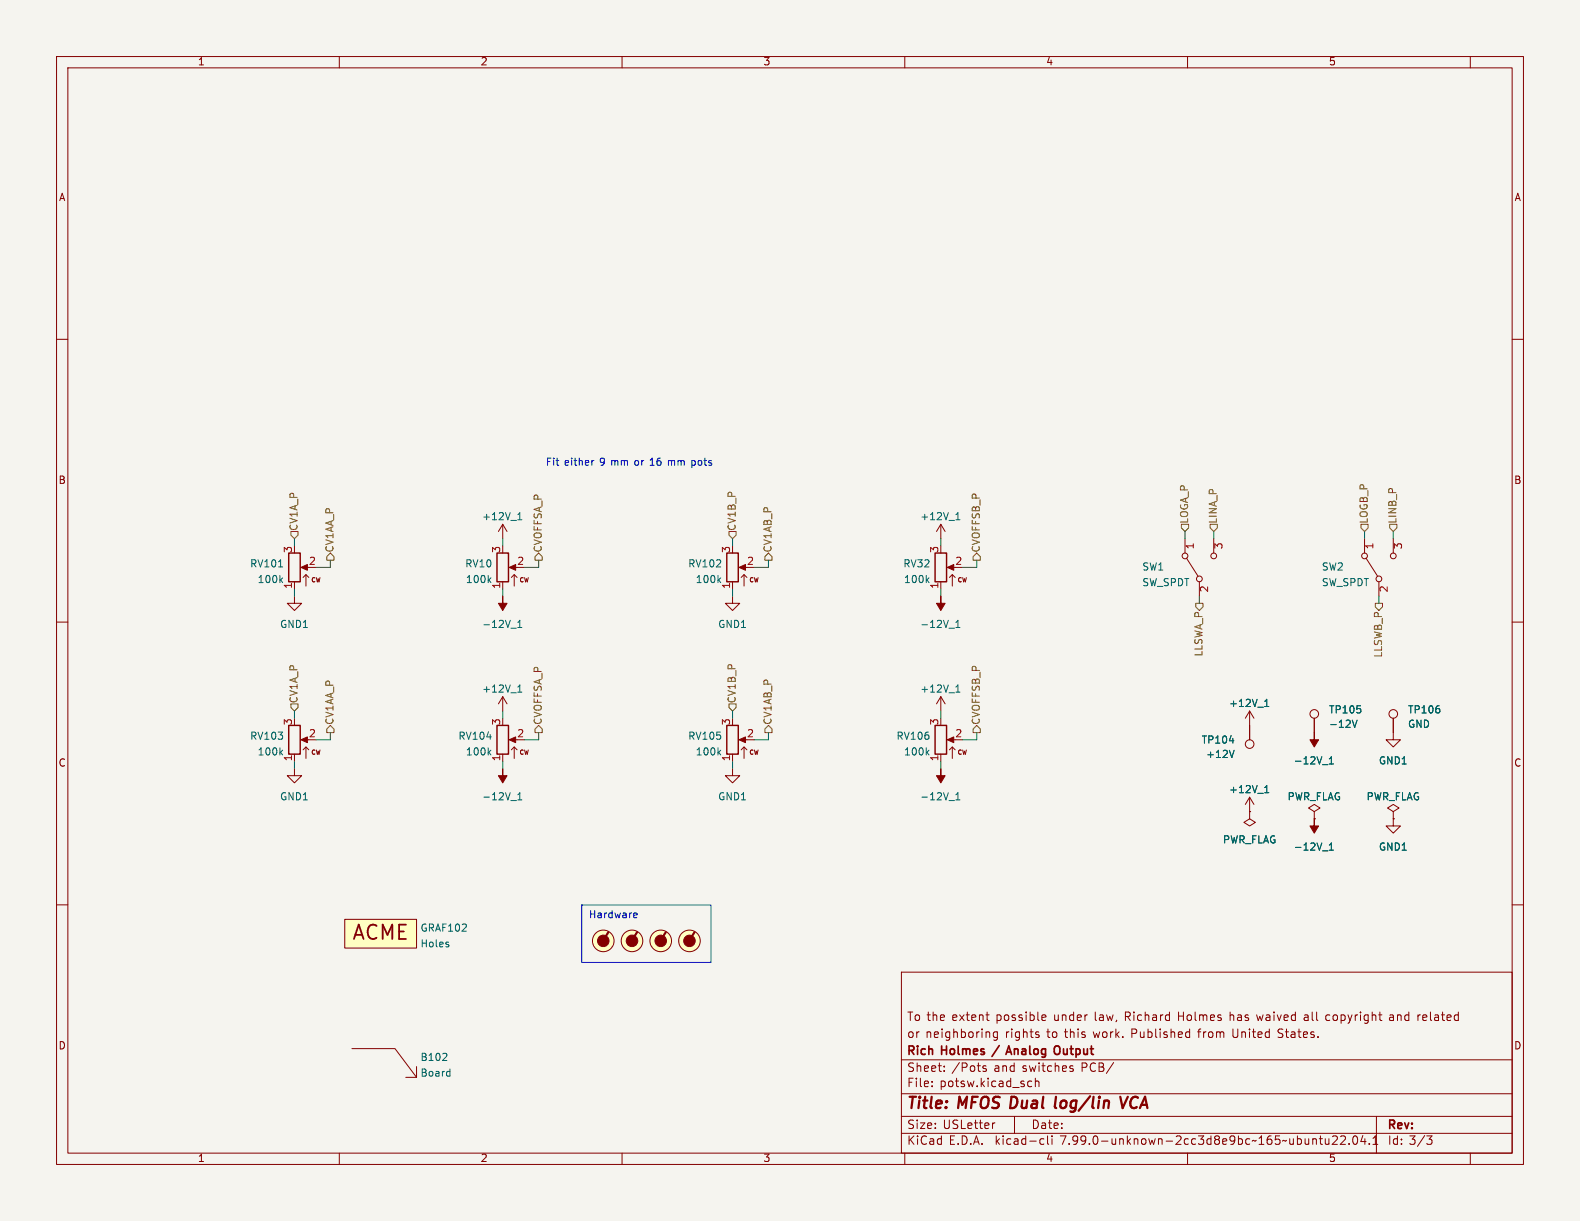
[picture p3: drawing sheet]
<svg xmlns="http://www.w3.org/2000/svg" width="279mm" height="216mm" viewBox="0 0 279 216" stroke-linecap="round" stroke-linejoin="round" font-family="sans-serif">
<path d="M0 0h279.4v215.9h-279.4z" fill="#f5f4ef" stroke="#f5f4ef" stroke-width=".18"/>
<g fill="none" stroke="#840000" stroke-width=".18">
<path d="M10 10h259.4v195.9h-259.4zM12 12h255.4v191.9h-255.4zM60 10v2M110 10v2M160 10v2M210 10v2M260 10v2M10 60h2M267.4 60h2M88.9 92.7v2.6M88.9 92.7l-.8 1.3M88.9 92.7l.8 1.3"/>
<path d="M166.4 92.7v2.6M166.4 92.7l-.8 1.3M166.4 92.7l.7 1.3M209.5 95.3v2.5M209.8 98.7l2 3.2M214.6 95.3v2.5M241.3 95.3v2.5M241.6 98.7l2 3.2M246.4 95.3v2.5M10 110h2M52.1 105.4v1.3h1.2l-1.2 1.3-1.3-1.3h1.3M52.1 102.9v1.2"/>
<path d="M53.6 102.1l.5-.5 .5 .5M53.6 100.3h1M54.1 101.6v2M88.9 102.9v1.2M90.4 102.1l.5-.5 .5 .5M90.4 100.3h1M90.9 101.6v2M129.5 105.4v1.3h1.3l-1.3 1.3-1.2-1.3h1.2M129.5 102.9v1.2M131.1 102.1l.5-.5 .5 .5M131.1 100.3h1M131.6 101.6v2"/>
<path d="M166.4 102.9v1.2M167.9 102.1l.5-.5 .5 .5M167.9 100.3h1M168.4 101.6v2M212.1 102.9v2.5M243.8 102.9v2.5M267.4 110h2M52.1 135.9v1.3h1.2l-1.2 1.2-1.3-1.2h1.3M52.1 133.4v1.2M53.6 132.6l.5-.5 .5 .5M53.6 130.8h1M54.1 132.1v2"/>
<path d="M88.9 123.2v2.5M88.9 133.4v1.2M88.9 123.2l-.8 1.3M88.9 123.2l.8 1.3M90.4 132.6l.5-.5 .5 .5M90.4 130.8h1M90.9 132.1v2M129.5 135.9v1.3h1.3l-1.3 1.2-1.2-1.2h1.2M129.5 133.4v1.2M131.1 132.6l.5-.5 .5 .5M131.1 130.8h1M131.6 132.1v2"/>
<path d="M166.4 123.2v2.5M166.4 133.4v1.2M166.4 123.2l-.8 1.3M166.4 123.2l.7 1.3M167.9 132.6l.5-.5 .5 .5M167.9 130.8h1M168.4 132.1v2M221 125.7v5.1M221 125.7l-.8 1.3M221 125.7l.7 1.3M232.4 127v2.5M246.4 127v3.8h1.2l-1.2 1.3-1.3-1.3h1.3"/>
<path d="M10 160h2M221 143.5v1.3l-1 .6 1 .7 1-.7-1-.6M221 143.5h.1M221 141l-.8 1.2M221 141v2.5M221 141l.7 1.2M232.4 143.5l1-.6-1-.7-1 .7 1 .6v1.3M232.4 144.8h.1M246.4 144.8v1.3h1.2l-1.2 1.2-1.3-1.2h1.3M246.4 143.5l1-.6-1-.7-1 .7 1 .6v1.3M246.4 144.8h.1M267.4 160h2"/>
<path d="M61 162.6h12.7v5h-12.7zM159.4 171.9h108v32h-108zM174.3 179.5h.6M184.5 179.5h.4l.1 .3-.8 .2M243.8 179.5h.6M245.8 180v.4M250.7 179.5v1M250.9 179.5l-.2 .2M62.2 185.4h7.6l3.9 5.1v-1.9M71.8 190.5h1.9M159.4 197.4h108M159.4 193.4h108"/>
<path d="M159.4 187.4h108M164.8 192v.2M164.8 191.2v.2M167 189.3v.2M167 188.5v.2M174.4 188.5h-.4l-.2 .2 .1 .2 .5 .1v.4h-.6M174.6 180.4l.3 .1M175.9 198.6h-.2M176.4 182.5v1.2l-.3 .3-.4-.1M176.4 182.5h-.5l-.2 .2v.5l.1 .2h.6M179.4 197.4v3M182 191.2h.4"/>
<path d="M182.4 192.1l-.4 .1M183.1 191.3l.2-.1h.4v1M183.1 190.7v1.5M183.3 183h.4l.1 .2-.2 .3h-.3M183.3 182.5h.4M184.9 180.4l-.4 .1M189.4 189h.3l.1 .2-.2 .3h-.3M189.4 188.5h.3M209.9 182.5h.5M210.4 183.4l-.5 .1M210.4 182v1.5M243.4 197.4v6.5"/>
<path d="M244.1 180.4l.3 .1M60 203.9v2M110 203.9v2M159.4 200.4h108M160 203.9v2M184.2 201.4h.4M184.6 202.3l-.4 .1M185.2 200.9v1.2l.3 .3M186 200.9v.1M186 201.4v1M210 203.9v2M234.4 201.4v.9l.4 .1 .2-.2"/>
<path d="M235 201.4v1M235.6 201l.6-.1 .2 .1 .1 .3-.9 1.1h.9M237.1 201l.5-.1 .3 .1v.3l-.9 1.1h.9M238.6 202.2v.2M239.4 201l.2-.1a.81 .81 0 0 1 .6 .6 .81 .81 0 0 1-.3 .8l-.2 .1a.81 .81 0 0 1-.3-1.4zM241 200.8l-.4 1.1h1M241.4 201.4v1M242.1 202.2v.2M242.8 202.4h.8M242.8 201.3l.4-.4v1.5M252.3 200.9h.9l-.5 .5 .5 .2v.5l-.3 .3h-.4M260 203.9v2"/>
<circle cx="209.6" cy="98.3" r=".51"/>
<circle cx="214.6" cy="98.3" r=".51"/>
<circle cx="241.3" cy="98.3" r=".51"/>
<circle cx="246.4" cy="98.3" r=".51"/>
<circle cx="212.1" cy="102.4" r=".51"/>
<circle cx="243.8" cy="102.4" r=".51"/>
<circle cx="221" cy="131.6" r=".76"/>
<circle cx="232.4" cy="126.2" r=".76"/>
<circle cx="246.4" cy="126.2" r=".76"/>
<circle cx="106.7" cy="166.4" r="1.91"/>
<circle cx="111.8" cy="166.4" r="1.91"/>
<circle cx="116.8" cy="166.4" r="1.91"/>
<circle cx="121.9" cy="166.4" r="1.91"/>
</g>
<path d="M186.7 193.9l-.2 1.7 .3 .3M198.1 193.9l.4 2 .9-2" fill="none" stroke="#840000" stroke-width=".4"/>
<path d="M177.9 186.5l.5-1.5 .5 1.5M178 186h.7M186.6 185a.5 .5 0 0 1 .8 .2M187.4 186.2a.5 .5 0 0 1-.8 .2" fill="none" stroke="#840000" stroke-width=".3"/>
<path d="M51.1 97.8h2v5.1h-2zM87.9 97.8h2v5.1h-2zM128.5 97.8h2.1v5.1h-2.1zM165.4 97.8h2v5.1h-2zM51.1 128.3h2v5.1h-2zM87.9 128.3h2v5.1h-2zM128.5 128.3h2.1v5.1h-2.1zM165.4 128.3h2v5.1h-2z" fill="none" stroke="#840000" stroke-width=".25"/>
<g fill="#840000" stroke="#840000" stroke-width=".18">
<path d="M130.7 130.8l1.1-.5v1z"/>
<path d="M130.7 100.3l1.1-.5v1z"/>
<path d="M167.5 100.3l1.2-.5v1z"/>
<path d="M166.4 105.4v1.3h.7l-.7 1.3-.8-1.3h.8z"/>
<path d="M232.4 129.5v1.3h.8l-.8 1.3-.8-1.3h.8z"/>
<path d="M53.2 130.8l1.2-.5v1z"/>
<path d="M53.2 100.3l1.2-.5v1z"/>
<path d="M167.5 130.8l1.2-.5v1z"/>
<path d="M90 130.8l1.2-.5v1z"/>
<path d="M88.9 135.9v1.3h.8l-.8 1.2-.8-1.2h.8z"/>
<path d="M166.4 135.9v1.3h.7l-.7 1.2-.8-1.2h.8z"/>
<path d="M232.4 144.8v1.3h.8l-.8 1.2-.8-1.2h.8z"/>
<path d="M90 100.3l1.2-.5v1z"/>
<path d="M88.9 105.4v1.3h.8l-.8 1.3-.8-1.3h.8z"/>
<circle cx="121.9" cy="166.4" r="1.02"/>
<circle cx="111.8" cy="166.4" r="1.02"/>
<circle cx="116.8" cy="166.4" r="1.02"/>
<circle cx="106.7" cy="166.4" r="1.02"/>
</g>
<g fill="none" stroke="#006464" stroke-width=".18">
<path d="M91.6 91.9h.7M91.6 91l.3-.4v1.3M169 91l.4-.4v1.3M169 91.9h.8M49.3 100.2h.7M49.6 102.5l.4 .5M50 102.2l-.5 .5M86.4 102.5l.4 .5M86.8 102.2l-.5 .5M90.4 111.1h.9M91.6 111h.7M91.6 110l.3-.3v1.3"/>
<path d="M127.1 102.5l.3 .5M127.4 102.2l-.4 .5M163.9 102.5l.4 .5M164.3 102.2l-.5 .5M167.8 111.1h1M169 111h.8M169 110l.4-.3v1.3M49.6 133l.4 .5M50 132.7l-.5 .4M86.4 133l.4 .5M86.8 132.7l-.5 .4M91.6 121.5l.3-.4v1.3"/>
<path d="M91.6 122.4h.7M127.1 133l.3 .5M127.4 132.7l-.4 .4M163.9 133l.4 .5M164.3 132.7l-.5 .4M169 121.5l.4-.4v1.3M169 122.4h.8M218.2 132.7l-.4 1.2M223.6 124l.4-.3v1.2M223.6 139.3l.4-.4v1.3M223.6 124.9h.8M233.9 135.2h.9"/>
<path d="M235.1 135.1h.7M235.1 134.2l.3-.4v1.3M239.1 127.3l.5 1.3 .4-1.3M90.4 141.6h.9M91.6 141.4h.7M91.6 140.5l.3-.3v1.2M167.8 141.6h1M169 140.5l.4-.3v1.2M169 141.4h.8M223.6 140.2h.8M233.9 150.4h.9M235.1 149.4l.3-.3v1.2"/>
<path d="M235.1 150.3h.7M79.3 167.1v.3M78.2 187.5h.8M79 186.4v.4M79.4 189.4l.2 .1M79.6 189v1.3M79.6 190.2l-.2 .1"/>
</g>
<g fill="#ffffc2" stroke="#ffffc2" stroke-width=".18">
<path d="M61 162.6h12.7v5h-12.7z"/>
<circle cx="121.9" cy="166.4" r="1.91"/>
<circle cx="111.8" cy="166.4" r="1.91"/>
<circle cx="116.8" cy="166.4" r="1.91"/>
<circle cx="106.7" cy="166.4" r="1.91"/>
</g>
<path d="M107.6 164.8l-.9 1.4M112.6 164.8l-.8 1.4M117.7 164.8l-.9 1.4M122.8 164.8l-.9 1.4" fill="none" stroke="#840000" stroke-width=".38"/>
<g fill="none" stroke="#725600" stroke-width=".18">
<path d="M51.4 94h1.3v.6l-.6 .7-.7-.7zM58.4 97.8l.7 .6v.7h-1.3v-.7zM95.2 97.8l.7 .6v.7h-1.3v-.7zM128.9 94h1.3v.6l-.7 .7-.6-.7zM135.9 97.8l.6 .6v.7h-1.2v-.7zM172.1 98.4l.6-.6 .7 .6v.7h-1.3zM208.9 92.7h1.3v.6l-.7 .7-.6-.7zM214 92.7h1.3v.6l-.7 .7-.6-.7zM240.7 92.7h1.2v.6l-.6 .7-.6-.7zM245.7 92.7h1.3v.6l-.6 .7-.7-.7zM211.5 106.7h1.2v.6l-.6 .7-.6-.7zM243.2 106.7h1.3v.6l-.7 .7-.6-.7z"/>
<path d="M51.4 124.5h1.3v.6l-.6 .6-.7-.6zM58.4 128.3l.7 .6v.6h-1.3v-.6zM94.6 128.9l.6-.6 .7 .6v.6h-1.3zM128.9 124.5h1.3v.6l-.7 .6-.6-.6zM135.9 128.3l.6 .6v.6h-1.2v-.6zM172.1 128.9l.6-.6 .7 .6v.6h-1.3z"/>
</g>
<path d="M105 81.4l-.2 .1M122.4 81.4v1.3M122.4 82.2l.1 .1M122.5 81.4l-.1 .1M102.9 160h22.8v10.2h-22.8zM112.2 161.4l.4 .1 .1 .2-.6 .2M112.6 162.2l-.4 .1" fill="none" stroke="#0000c2" stroke-width=".18"/>
<g fill="none" stroke="#009600" stroke-width=".18">
<path d="M52.1 95.3v1.2M58.4 99.1v1.2h-2.5M88.9 95.3v1.2M95.2 99.1v1.2h-2.5M129.5 95.3v1.2M135.9 99.1v1.2h-2.6M166.4 95.3v1.2M172.7 99.1v1.2h-2.5M209.5 94v1.3M214.6 94v1.3M241.3 94v1.3M246.4 94v1.3"/>
<path d="M52.1 104.1v1.3M88.9 104.1v1.3M129.5 104.1v1.3M166.4 104.1v1.3M212.1 105.4v1.3M243.8 105.4v1.3M52.1 125.7v1.3M52.1 134.6v1.3M58.4 129.5v1.3h-2.5M88.9 125.7v1.3M88.9 134.6v1.3M95.2 129.5v1.3h-2.5"/>
<path d="M129.5 125.7v1.3M129.5 134.6v1.3M135.9 129.5v1.3h-2.6M166.4 125.7v1.3M166.4 134.6v1.3M172.7 129.5v1.3h-2.5"/>
</g>
<text font-size="3.5" fill="#840000" x="62.2" y="166.8">ACME</text>
<g font-size="2.8" fill="#840000">
<text x="160.4" y="196.7">Title:</text>
<text x="169.5" y="196.7">MFOS Dual</text>
<text x="187.8" y="196.7">log/lin</text>
<text x="200.1" y="196.7">VCA</text>
</g>
<g font-size="2.1" fill="#840000">
<text x="160.4" y="183.8">or neighboring</text>
<text x="160.4" y="180.8">To the</text>
<text x="168.4" y="180.8">extent</text>
<text x="176.2" y="180.8">possible</text>
<text x="177.8" y="183.8">rights</text>
<text x="185.2" y="183.8">to this</text>
<text x="186.5" y="180.8">under</text>
<text x="193.5" y="183.8">work.</text>
<text x="193.7" y="180.8">law,</text>
<text x="199.1" y="180.8">Richard</text>
<text x="200.3" y="183.8">Published</text>
<text x="208.6" y="180.8">Holmes</text>
<text x="212.2" y="183.8">from</text>
<text x="217.8" y="180.8">has</text>
<text x="218.3" y="183.8">United</text>
<text x="222.7" y="180.8">waived</text>
<text x="226.4" y="183.8">States.</text>
<text x="231.1" y="180.8">all</text>
<text x="235" y="180.8">copyright</text>
<text x="246.4" y="180.8">and</text>
<text x="251.4" y="180.8">related</text>
<text x="160.4" y="189.8">Sheet:</text>
<text x="160.4" y="187">Rich</text>
<text x="166.6" y="187">Holmes</text>
<text x="168.3" y="189.8">/Pots</text>
<text x="175.8" y="189.8">and</text>
<text x="176.2" y="187">/</text>
<text x="179.1" y="187">Analog</text>
<text x="180.8" y="189.8">switches</text>
<text x="187.9" y="187">Output</text>
<text x="191.3" y="189.8">PCB/</text>
<text x="160.4" y="192.5">File:</text>
<text x="166.2" y="192.5">potsw.kicad_sch</text>
<text x="160.4" y="202.7">KiCad</text>
<text x="160.4" y="199.9">Size:</text>
<text x="166.7" y="199.9">USLetter</text>
<text x="167.8" y="202.7">E.D.A.</text>
<text x="176.1" y="202.7">kicad-cli</text>
<text x="182.4" y="199.9">Date:</text>
<text x="187.6" y="202.7">7.99.0-unknown-2cc3d8e9bc~165~ubuntu22.04.1</text>
<text x="245.4" y="200.1">Rev:</text>
<text x="245.4" y="202.7">Id: 3/3</text>
</g>
<g font-size="1.8" fill="#840000">
<text x="35" y="11.8">1</text>
<text x="85" y="11.8">2</text>
<text x="135" y="11.8">3</text>
<text x="185" y="11.8">4</text>
<text x="235" y="11.8">5</text>
<text x="10.4" y="35.8">A</text>
<text x="267.8" y="35.8">A</text>
<text x="10.3" y="85.8">B</text>
<text x="267.7" y="85.8">B</text>
<text x="10.3" y="135.8">C</text>
<text x="267.7" y="135.8">C</text>
<text x="10.3" y="185.8">D</text>
<text x="267.7" y="185.8">D</text>
<text x="35" y="205.7">1</text>
<text x="85" y="205.7">2</text>
<text x="135" y="205.7">3</text>
<text x="185" y="205.7">4</text>
<text x="235" y="205.7">5</text>
</g>
<g font-size="1.8" fill="#0000c2">
<text x="96.5" y="82.5">Fit</text>
<text x="99.8" y="82.5">either</text>
<text x="106.2" y="82.5">9 mm</text>
<text x="112.5" y="82.5">or</text>
<text x="115.4" y="82.5">16</text>
<text x="118.7" y="82.5">mm</text>
<text x="122.9" y="82.5">pots</text>
<text x="104.1" y="162.6">Hardware</text>
</g>
<g font-size="1.8" fill="#725600">
<text x="52.9" y="93.9" transform="rotate(-90 52.9 93.9)">CV1A_P</text>
<text x="130.4" y="93.9" transform="rotate(-90 130.4 93.9)">CV1B_P</text>
<text x="210.4" y="92.6" transform="rotate(-90 210.4 92.6)">LOGA_P</text>
<text x="215.5" y="92.6" transform="rotate(-90 215.5 92.6)">LINA_P</text>
<text x="242.1" y="92.6" transform="rotate(-90 242.1 92.6)">LOGB_P</text>
<text x="247.2" y="92.6" transform="rotate(-90 247.2 92.6)">LINB_P</text>
<text x="59.2" y="97.7" transform="rotate(-90 59.2 97.7)">CV1AA_P</text>
<text x="96.1" y="97.7" transform="rotate(-90 96.1 97.7)">CVOFFSA_P</text>
<text x="136.7" y="97.7" transform="rotate(-90 136.7 97.7)">CV1AB_P</text>
<text x="173.5" y="97.7" transform="rotate(-90 173.5 97.7)">CVOFFSB_P</text>
<text x="212.9" y="116.2" transform="rotate(-90 212.9 116.2)">LLSWA_P</text>
<text x="244.7" y="116.4" transform="rotate(-90 244.7 116.4)">LLSWB_P</text>
<text x="52.9" y="124.4" transform="rotate(-90 52.9 124.4)">CV1A_P</text>
<text x="130.4" y="124.4" transform="rotate(-90 130.4 124.4)">CV1B_P</text>
<text x="59.2" y="128.2" transform="rotate(-90 59.2 128.2)">CV1AA_P</text>
<text x="96.1" y="128.2" transform="rotate(-90 96.1 128.2)">CVOFFSA_P</text>
<text x="136.7" y="128.2" transform="rotate(-90 136.7 128.2)">CV1AB_P</text>
<text x="173.5" y="128.2" transform="rotate(-90 173.5 128.2)">CVOFFSB_P</text>
</g>
<g font-size="1.8" fill="#006464">
<text x="85.2" y="92.3">+12V_1</text>
<text x="162.7" y="92.3">+12V_1</text>
<text x="44.2" y="100.6">RV101</text>
<text x="82.2" y="100.6">RV10</text>
<text x="121.6" y="100.6">RV102</text>
<text x="159.7" y="100.6">RV32</text>
<text x="201.9" y="101.2">SW1</text>
<text x="233.7" y="101.2">SW2</text>
<text x="45.5" y="103.4">100k</text>
<text x="82.3" y="103.4">100k</text>
<text x="123" y="103.4">100k</text>
<text x="159.8" y="103.4">100k</text>
<text x="201.9" y="103.9">SW_SPDT</text>
<text x="233.7" y="103.9">SW_SPDT</text>
<text x="49.5" y="111.3">GND1</text>
<text x="85.2" y="111.3">-12V_1</text>
<text x="126.9" y="111.3">GND1</text>
<text x="162.7" y="111.3">-12V_1</text>
<text x="85.2" y="122.7">+12V_1</text>
<text x="162.7" y="122.7">+12V_1</text>
<text x="217.3" y="125.3">+12V_1</text>
<text x="44.2" y="131.1">RV103</text>
<text x="81" y="131.1">RV104</text>
<text x="121.6" y="131.1">RV105</text>
<text x="158.5" y="131.1">RV106</text>
<text x="212.4" y="131.8">TP104</text>
<text x="235" y="126.4">TP105</text>
<text x="235" y="129">-12V</text>
<text x="248.9" y="126.4">TP106</text>
<text x="248.9" y="129">GND</text>
<text x="45.5" y="133.9">100k</text>
<text x="82.3" y="133.9">100k</text>
<text x="123" y="133.9">100k</text>
<text x="159.8" y="133.9">100k</text>
<text x="213.2" y="134.3">+12V</text>
<text x="228.7" y="135.4">-12V_1</text>
<text x="243.8" y="135.4">GND1</text>
<text x="49.5" y="141.8">GND1</text>
<text x="85.2" y="141.8">-12V_1</text>
<text x="126.9" y="141.8">GND1</text>
<text x="162.7" y="141.8">-12V_1</text>
<text x="217.3" y="140.5">+12V_1</text>
<text x="227.6" y="141.8">PWR_FLAG</text>
<text x="241.6" y="141.8">PWR_FLAG</text>
<text x="216.2" y="149.4">PWR_FLAG</text>
<text x="228.7" y="150.7">-12V_1</text>
<text x="243.8" y="150.7">GND1</text>
<text x="74.3" y="165">GRAF102</text>
<text x="74.3" y="167.8">Holes</text>
<text x="74.3" y="187.9">B102</text>
<text x="74.3" y="190.7">Board</text>
</g>
<g font-size="1.8" fill="#a90000">
<text x="51.8" y="97.8" transform="rotate(-90 51.8 97.8)">3</text>
<text x="54.6" y="100.1">2</text>
<text x="88.6" y="97.8" transform="rotate(-90 88.6 97.8)">3</text>
<text x="91.4" y="100.1">2</text>
<text x="129.3" y="97.8" transform="rotate(-90 129.3 97.8)">3</text>
<text x="132" y="100.1">2</text>
<text x="166.1" y="97.8" transform="rotate(-90 166.1 97.8)">3</text>
<text x="168.9" y="100.1">2</text>
<text x="211.5" y="97.2" transform="rotate(-90 211.5 97.2)">1</text>
<text x="216.5" y="97.2" transform="rotate(-90 216.5 97.2)">3</text>
<text x="243.2" y="97.2" transform="rotate(-90 243.2 97.2)">1</text>
<text x="248.3" y="97.2" transform="rotate(-90 248.3 97.2)">3</text>
<text x="51.8" y="104.2" transform="rotate(-90 51.8 104.2)">1</text>
<text x="88.6" y="104.2" transform="rotate(-90 88.6 104.2)">1</text>
<text x="129.3" y="104.2" transform="rotate(-90 129.3 104.2)">1</text>
<text x="166.1" y="104.2" transform="rotate(-90 166.1 104.2)">1</text>
<text x="214" y="104.8" transform="rotate(-90 214 104.8)">2</text>
<text x="245.7" y="104.8" transform="rotate(-90 245.7 104.8)">2</text>
<text x="51.8" y="128.3" transform="rotate(-90 51.8 128.3)">3</text>
<text x="54.6" y="130.6">2</text>
<text x="88.6" y="128.3" transform="rotate(-90 88.6 128.3)">3</text>
<text x="91.4" y="130.6">2</text>
<text x="129.3" y="128.3" transform="rotate(-90 129.3 128.3)">3</text>
<text x="132" y="130.6">2</text>
<text x="166.1" y="128.3" transform="rotate(-90 166.1 128.3)">3</text>
<text x="168.9" y="130.6">2</text>
<text x="51.8" y="134.7" transform="rotate(-90 51.8 134.7)">1</text>
<text x="88.6" y="134.7" transform="rotate(-90 88.6 134.7)">1</text>
<text x="129.3" y="134.7" transform="rotate(-90 129.3 134.7)">1</text>
<text x="166.1" y="134.7" transform="rotate(-90 166.1 134.7)">1</text>
</g>
<g font-size="1.1" fill="#840000">
<text x="55" y="103.1">CW</text>
<text x="91.9" y="103.1">CW</text>
<text x="132.5" y="103.1">CW</text>
<text x="169.3" y="103.1">CW</text>
<text x="55" y="133.6">CW</text>
<text x="91.9" y="133.6">CW</text>
<text x="132.5" y="133.6">CW</text>
<text x="169.3" y="133.6">CW</text>
</g>
</svg>
